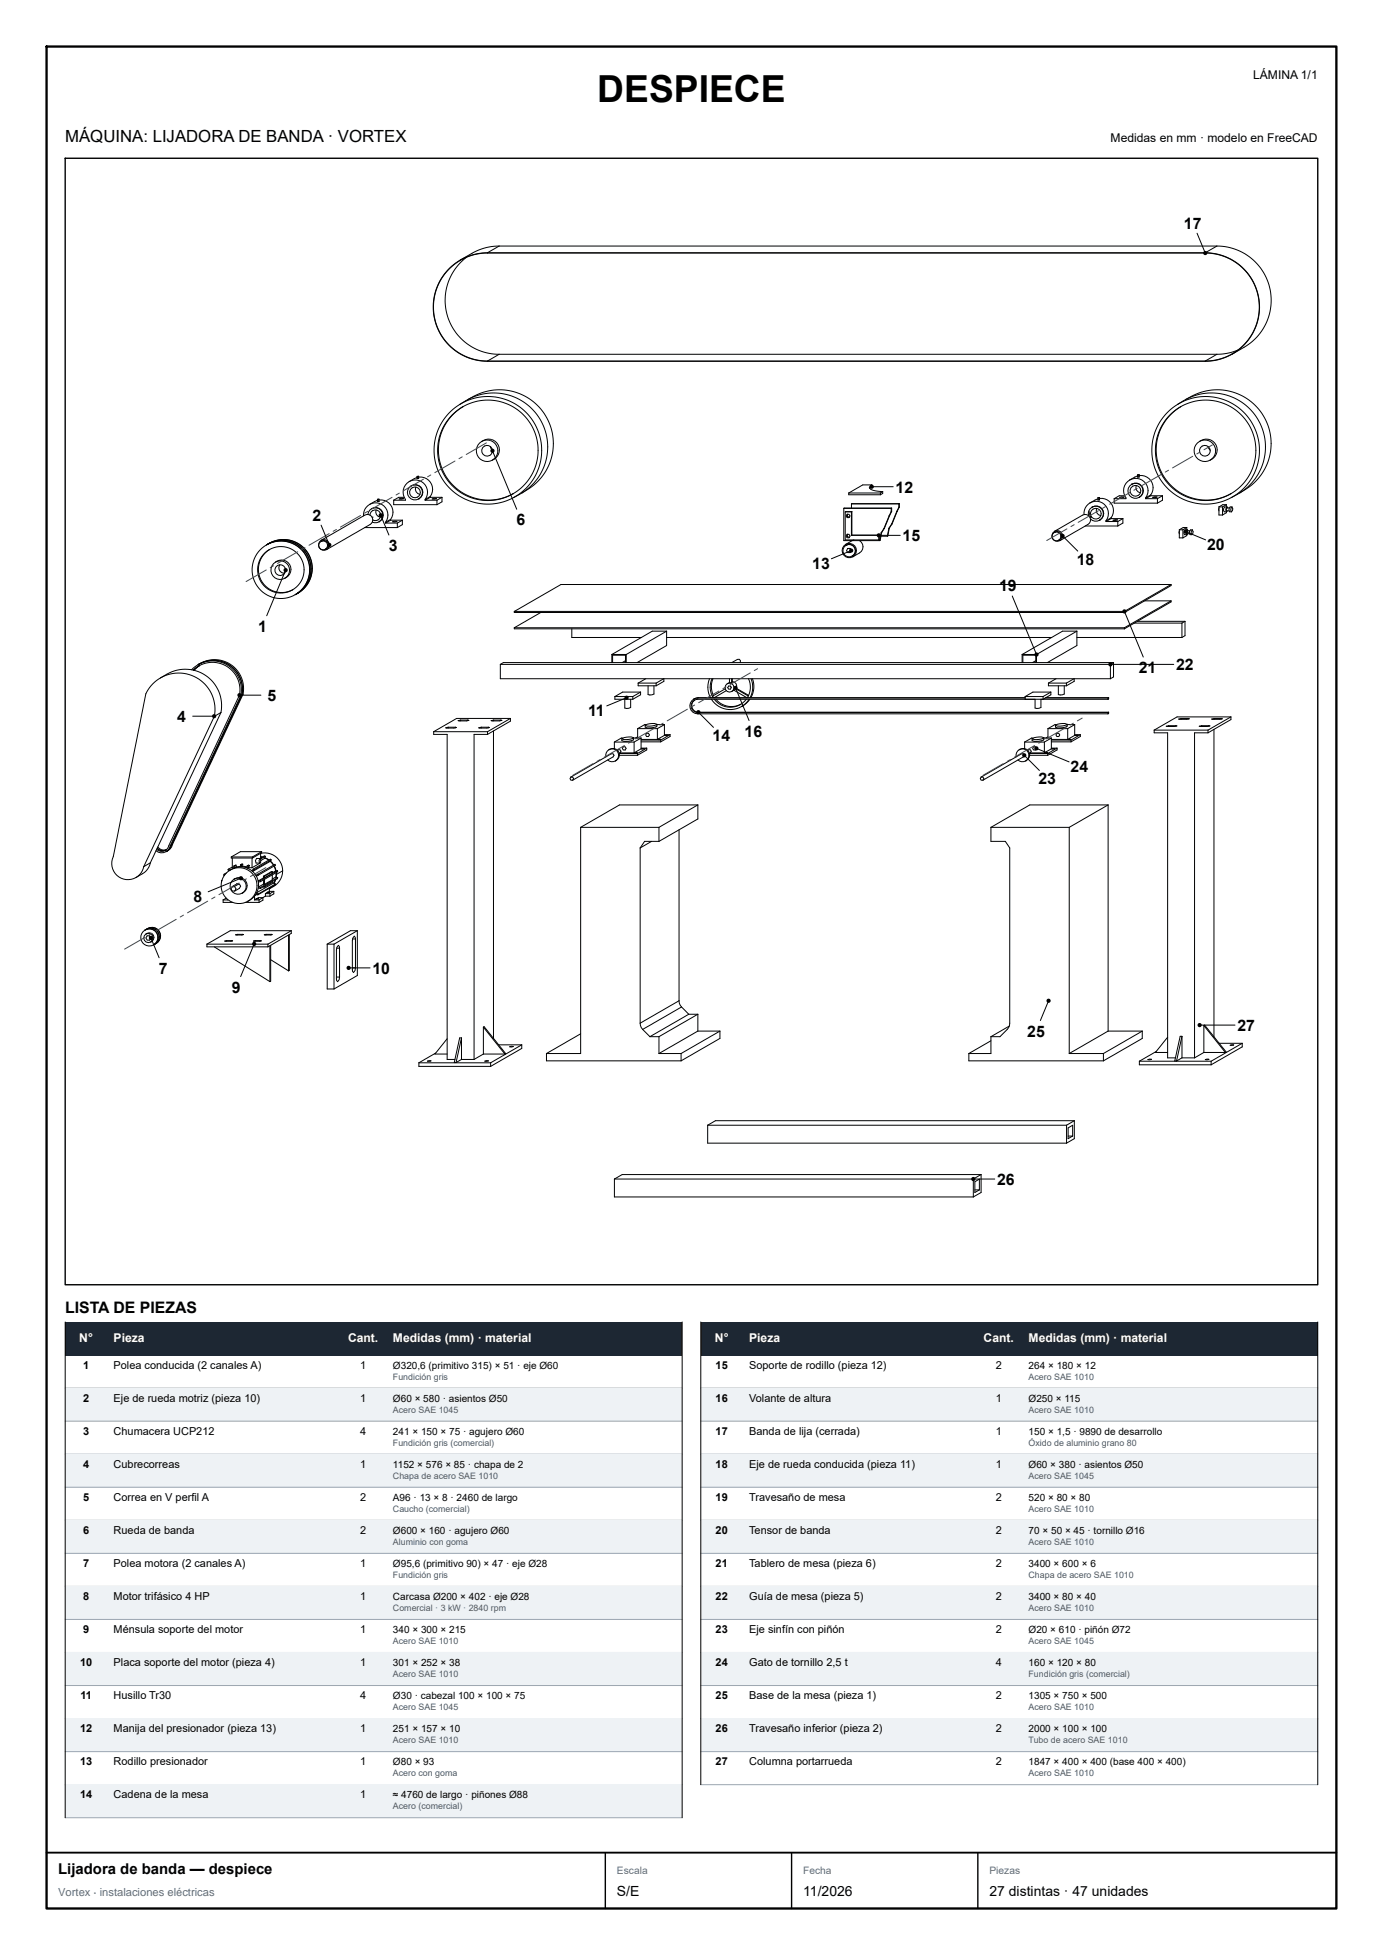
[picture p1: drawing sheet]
<svg xmlns="http://www.w3.org/2000/svg" width="297mm" height="420mm" viewBox="0 0 297 420" stroke-linecap="round" stroke-linejoin="round" font-family="sans-serif">
<path d="M10 10h277v400h-277z" fill="none" stroke="#000" stroke-width=".5"/>
<path d="M14 34h269v242h-269z" fill="none" stroke="#000" stroke-width=".3"/>
<g fill="none" stroke="#000" stroke-width=".21">
<path d="M98.9 55.9a11.7 11.7 0 0 0-5.5 13.1 11.7 11.7 0 0 0 11.3 8.6h154.1a11.6 11.6 0 0 0 5.9-1.6M100.2 55.3a11.6 11.6 0 0 0-4 12.9 11.6 11.6 0 0 0 11 7.9M104.7 54.3h154.1M104.7 54.3a11.7 11.7 0 0 0-5.8 1.6M107.2 52.9h154.1M107.2 52.9a13.9 13.9 0 0 0-7.9 2.7l-.4 .3M107.2 52.9l-2.5 1.4M257.1 50.1l1.7 4.3M258.8 54.3a11.7 11.7 0 0 1 11.3 8.6 11.7 11.7 0 0 1-5.4 13.1M258.8 54.4h-154.1a11.6 11.6 0 0 0-11.6 11.6 11.6 11.6 0 0 0 11.6 11.6M258.8 54.4a11.6 11.6 0 0 1 11.6 11.6 11.6 11.6 0 0 1-11.6 11.6M261.3 52.9a11.7 11.7 0 0 1 11.4 9.2 11.7 11.7 0 0 1-6.5 13.1l-1.5 .8"/>
<path d="M261.3 52.9l-2.5 1.4M104.7 77.6h154.1M107.2 76.1h154.1M107.2 76.1l-2.5 1.5M261.3 76.1l-2.5 1.5M265.8 75.2a11.6 11.6 0 0 1-4.5 .9M98.7 86.9a11.6 11.6 0 0 1 16.1 4.1 11.6 11.6 0 0 1-4.5 15.9M98.7 86.9a11.6 11.6 0 0 0-3.9 15.6 11.6 11.6 0 0 0 15.5 4.4M99.5 87.3a10.8 10.8 0 0 0-3.9 14.7 10.8 10.8 0 0 0 14.6 4M100.5 85.8a11.6 11.6 0 0 1 16.8 3.7 11.6 11.6 0 0 1-5.2 16.4M100.5 85.8a11.6 11.6 0 0 1 15.6 4.4 11.6 11.6 0 0 1-4 15.7M100.5 85.8l-1.8 1.1"/>
<path d="M103.4 94.8a2.34 2.34 0 0 1 3.5 .7 2.34 2.34 0 0 1-1.1 3.3M103.4 94.8a2.31 2.31 0 0 1 3.2 .9 2.31 2.31 0 0 1-.8 3.1M103.4 94.8a2.31 2.31 0 0 0-.8 3.2 2.31 2.31 0 0 0 3.2 .8M105.3 95.9l.5 .8M105.8 96.8l5.2 12.6M252.9 86.9a11.6 11.6 0 0 1 16 4.1 11.6 11.6 0 0 1-4.5 15.9M252.9 86.9a11.6 11.6 0 0 0-4 15.6 11.6 11.6 0 0 0 15.5 4.4M253.6 87.3a10.8 10.8 0 0 0-3.9 14.7 10.8 10.8 0 0 0 14.7 4M254.6 85.8a11.6 11.6 0 0 1 16.8 3.7 11.6 11.6 0 0 1-5.2 16.4M254.6 85.8a11.6 11.6 0 0 1 15.6 4.4 11.6 11.6 0 0 1-4 15.7M254.6 85.8l-1.7 1.1M257.6 94.8a2.34 2.34 0 0 1 3.5 .7 2.34 2.34 0 0 1-1.2 3.3"/>
<path d="M257.6 94.8a2.31 2.31 0 0 1 3.2 .9 2.31 2.31 0 0 1-.9 3.1M257.6 94.8a2.31 2.31 0 0 0-.8 3.2 2.31 2.31 0 0 0 3.1 .8M259.4 95.9l.5 .8M57.2 117.1a6.2 6.2 0 0 1 8.5 2.2 6.2 6.2 0 0 1-2.3 8.4M57.2 117.1a6.2 6.2 0 0 0-2.2 8.4 6.2 6.2 0 0 0 8.4 2.2M57.3 117a6.2 6.2 0 0 1 8.4 2.3 6.2 6.2 0 0 1-2.2 8.4M57.3 117h.1M57.3 117l-.1 .1M57.5 116.9a6.2 6.2 0 0 1 9.3 5.3M57.5 116.9l-.1 .1M57.8 116.8a6.2 6.2 0 0 1 8.4 2.2 6.2 6.2 0 0 1-2.3 8.4M57.8 116.8h-.1"/>
<path d="M57.8 116.7a6.2 6.2 0 0 1 8.5 2.3 6.2 6.2 0 0 1-2.3 8.4M57.8 116.7h.1M57.8 116.7v.1M57.9 118a5 5 0 0 0-1.7 6.8 5 5 0 0 0 6.7 1.9M68.9 116.3a.96 .96 0 0 1 1.3 .4 .96 .96 0 0 1-.3 1.3M68.9 116.3a.96 .96 0 0 0-.3 1.3 .96 .96 0 0 0 1.3 .4M69 112.8l1.7 4.3M69 116.1l8.3-4.9a2.01 2.01 0 0 1 2.4-.4 1.28 1.28 0 0 1-.7 2.2l-8.9 5.1M69 116.1a1.16 1.16 0 0 1 1.7 1M69 116.1a1.16 1.16 0 0 0-.4 1.5 1.16 1.16 0 0 0 1.5 .5M69.1 116.2a.97 .97 0 0 1 1.3 .5 .97 .97 0 0 1-.5 1.3M69.1 116.2l-.1 .1"/>
<path d="M69.1 116.2l-.2 .1M70.7 117.1l-.3 .7-.3 .3M78.3 113.3h7M79.4 108.4a2.63 2.63 0 0 1 3.2 .5 2.63 2.63 0 0 1 .2 3.3M79.4 108.4a2.61 2.61 0 0 0-1.3 2.4M79.4 108.4a3.2 3.2 0 0 1 4.1-.3 2.64 2.64 0 0 1 .4 3.5M79.4 110.6a1.16 1.16 0 0 1 1.2-1.1 1.16 1.16 0 0 1 1.2 1.2M79.8 109.3a1.62 1.62 0 0 1 2.2 .6 1.62 1.62 0 0 1-.6 2.2M79.8 109.3l-.7 .7-.1 .5M79.9 109.2a1.62 1.62 0 0 1 2.2 .6 1.62 1.62 0 0 1-.6 2.2M79.9 109.2l-.1 .1M79.9 111.1h.1"/>
<path d="M80.8 109.5a1.16 1.16 0 0 0 .9 1.6M81.1 107.3v.4h.3M81.4 107.7h.1M81.4 107.2l-.3 .1M81.4 107.2v.5M81.4 112.1l-.5 .2-1-.1M81.5 112l-.1 .1M81.8 110.7a1.16 1.16 0 0 1-1.7 1M81.8 110.7l1.7 4.2M82.8 112.4h2.5M82.8 112.2v.2M83.9 111.7h2.5"/>
<path d="M83.9 111.7l-1.1 .7M83.9 111.6l-1.1 .6M83.9 111.6v.1M84.3 112.1l.9-.1zM84.5 107.5v.9h9.3M85.3 112.4v.9M85.7 107.2l.9-.1zM86.4 111.7v1l-1.1 .6M86.4 111.7l-1.1 .7M86.8 106.8h-.4a1.98 1.98 0 0 0-1.9 .7M87.9 103.5a2.78 2.78 0 0 0-.8 4h-2.6M87.9 103.5a2.63 2.63 0 0 1 3.3 .5 2.63 2.63 0 0 1 .1 3.3"/>
<path d="M87.9 103.5a3.2 3.2 0 0 1 4.1-.3 2.62 2.62 0 0 1 .4 3.5M88.3 104.4a1.62 1.62 0 0 1 2.2 .6 1.62 1.62 0 0 1-.6 2.2M88.3 104.4a1.62 1.62 0 0 0-.6 2.2 1.62 1.62 0 0 0 2.2 .6M88.4 104.3a1.62 1.62 0 0 1 2.2 .7 1.62 1.62 0 0 1-.7 2.2M88.4 104.3l-.1 .1M89.3 104.6a1.17 1.17 0 0 0 .9 1.6M89.6 102.3v.5M89.9 102.8h-.3M89.9 102.3h-.3M89.9 102.3v.5M91.3 107.5h2.5M91.3 107.3v.2"/>
<path d="M92.4 106.8h2.5M92.4 106.8l-1.1 .7M92.4 106.7l-1.1 .6M92.4 106.7v.1M92.8 107.2l.9-.1zM93.8 107.5v.9M94.9 106.8v1l-1.1 .6M94.9 106.8l-1.1 .7M112.1 105.9l-1.8 1M181.2 109.2v6.9h7.7M181.2 109.2h10.2M181.5 110h1.3"/>
<path d="M181.5 110v6h7.2M181.6 116.9a1.54 1.54 0 0 1 2.1 .6 1.54 1.54 0 0 1-.5 2.1M181.6 116.9a1.54 1.54 0 0 0-.5 2.1 1.54 1.54 0 0 0 2.1 .6M181.7 117.1a1.35 1.35 0 0 1 2 1.2M181.7 117.1a1.34 1.34 0 0 0-.5 1.9 1.34 1.34 0 0 0 1.8 .5M181.7 117.1a1.34 1.34 0 0 1 2 1.2M181.9 114.8h.4l.2 .4-.2 .3h-.4l-.2-.3zM181.9 110.5h.4l.2 .3-.2 .4h-.4l-.2-.4zM182 114.7v.6l.4 .1M182 110.4v.5l.4 .2M182 117.8h.5l.3 .5M182 117.8l-.2 .5 .2 .4h.5"/>
<path d="M182.1 117.8h.5l.2 .5M182.3 105.9v.4h6.8M182.3 105.9h6.8M182.8 118.3l-.3 .4M182.8 118.3l-4.3 1.7M182.8 118.3l-.2 .4M182.8 110v5M182.8 115h5.9M182.9 108.2v.9M182.9 108.2h10.1M182.9 109.9v5M182.9 109.9l-1.4 .1"/>
<path d="M182.9 114.9h5.9M182.9 114.9l-.1 .1M182.9 109.9l-.1 .1M183.4 116l-1.8 .9M183.7 118.3l-.3 .9-.4 .3M183.7 118.3a1.34 1.34 0 0 1-.7 1.1M184.6 116.1a1.61 1.61 0 0 1 .7 1.7 1.61 1.61 0 0 1-1.2 1.3l-.9 .5M187.2 104.2h-1a1.88 1.88 0 0 0-1.8 .5l-2.1 1.2M187.2 104.6l-.4 .3M187.2 104.2l-.5 .6a2.81 2.81 0 0 0 2.3 .8h.6M187.2 104.2v.4M187.2 104.6h4.6"/>
<path d="M188.7 115v1M188.7 115h4.6M188.8 114.9l-.1 1.1M188.8 114.9l-.1 .1M189.1 105.9v.4M189.2 115.2h1.4M189.2 114.5l-.3 1.6M189.3 114.4l-.4 1.7M189.3 114.4l-.1 .1M189.6 105.6v.4l-.5 .3M189.6 105.6l-.5 .3M189.8 113.5l-.6 1"/>
<path d="M189.9 113.5l-.6 .9M189.9 113.5h-.1M190.9 113.5l-.3 1.7M190.9 110.8l-1.1 2.7M191 113.4l-.4 1.8M191 113.4l-.1 .1M191 110.8l-1.1 2.7M191 110.8h-.1M191.4 109.9l-.5 .9M191.4 109.2v.7M191.5 112.6l-.6 .9M191.5 109.1l-10.3 .1"/>
<path d="M191.5 109.1v.8M191.5 109.9l-.5 .9M191.5 109.1l-.1 .1M191.5 109.9h-.1M191.6 112.5l-.6 .9M191.6 112.5l-.1 .1M192.6 109.9l-1.1 2.7M192.7 109.8l-1.1 2.7M192.7 109.8l-.1 .1M193 108.2v.8M193 109l-.4 .9M193.1 108.2h-10.2"/>
<path d="M193.1 108.9l-.4 .9M193.1 108.2v.7M193.1 108.2h-.1M193.1 108.9l-.1 .1M226.4 114.4a.96 .96 0 0 1 1.3 .4 .96 .96 0 0 1-.3 1.3M226.4 114.4a.96 .96 0 0 0-.4 1.3 .96 .96 0 0 0 1.4 .4M226.5 114.1l5.1-2.9a1.95 1.95 0 0 1 2.2-.4 1.26 1.26 0 0 1-.6 2.1l-5.6 3.2M226.5 114.1a1.15 1.15 0 0 1 1.7 1M226.5 114.1a1.16 1.16 0 0 0-.4 1.6 1.16 1.16 0 0 0 1.5 .4M226.6 114.3a.96 .96 0 0 1 1.3 .4 .96 .96 0 0 1-.4 1.3M226.6 114.3l-.1 .1M226.6 114.3l-.2 .1"/>
<path d="M227.5 116h-.1M227.5 116l-.1 .1M228.2 115.1l-.1 .4-.5 .6M228.2 115.1l3.3 3.3M233.1 113h7M233.9 109.8l.5 1.4M234.1 111.1h.1M234.1 108a2.63 2.63 0 0 1 3.3 .6 2.63 2.63 0 0 1 .1 3.3M234.1 108a2.62 2.62 0 0 0-1.3 2.5M234.1 108a3.3 3.3 0 0 1 4.2-.3 2.64 2.64 0 0 1 .3 3.5M234.2 111.5a1.64 1.64 0 0 0 1.9 .3M234.5 109a1.62 1.62 0 0 1 2.2 .6 1.62 1.62 0 0 1-.6 2.2"/>
<path d="M234.5 109a1.59 1.59 0 0 0-.7 1.8M234.6 108.9a1.61 1.61 0 0 1 2.2 .6 1.61 1.61 0 0 1-.6 2.2M234.6 108.9h.1M234.6 108.9l-.1 .1M235.5 109.2a1.15 1.15 0 0 0 .9 1.6M236.1 107.4h.1M236.1 106.9h-.3v.5h.3M236.1 106.9h.1M236.1 106.9v.5M236.2 111.7h.1M236.2 111.7l-.1 .1M237.5 112h2.6"/>
<path d="M237.5 111.9v.1M238.6 111.4h2.5M238.6 111.4l-1.1 .6M238.6 111.2l-1.1 .7M238.6 111.2v.2M239 111.8l1-.1zM239.3 107.1v1h9.3M240.1 112v1M240.5 106.8h.9zM241.1 111.4v1l-1 .6M241.1 111.4l-1 .6M241.5 106.5h-.4a1.97 1.97 0 0 0-1.8 .6"/>
<path d="M242.6 103.1a2.78 2.78 0 0 0-.8 4h-2.5M242.6 103.1a2.63 2.63 0 0 1 3.3 .5 2.63 2.63 0 0 1 .1 3.3M242.6 103.1a3.2 3.2 0 0 1 4.2-.3 2.63 2.63 0 0 1 .3 3.5M243 104a1.62 1.62 0 0 1 2.3 .6 1.62 1.62 0 0 1-.6 2.2M243 104a1.62 1.62 0 0 1 2.2 .6 1.62 1.62 0 0 1-.5 2.2M243 104a1.62 1.62 0 0 0-.6 2.3 1.62 1.62 0 0 0 2.3 .5M244 104.3a1.16 1.16 0 0 0 .9 1.6M244.3 102v.5M244.6 102.4l-.3 .1M244.6 102h-.3M244.6 102v.4M246 107.1h2.6"/>
<path d="M246 106.9v.2M247.1 106.5h2.5M247.1 106.5l-1.1 .6M247.1 106.3l-1.1 .6M247.1 106.3v.2M247.5 106.8h1zM248.6 107.1v1M249.6 106.5v1l-1 .6M249.6 106.5l-1 .6M253.3 113.8v1.7h.7M253.3 113.8h.7M253.3 114.1v.6"/>
<path d="M254 113.8v1.7M254.7 114.2l4.2 1.8M254.9 113.3a1.65 1.65 0 0 0-1.6 .5M254.9 114.9v.2l-.9 .4M254.9 113.3l-.9 .5M254.9 113.3v.5M255 113.8h-.5l-.3 .7 .2 .4h.5M255 113.8l-.3 .7 .2 .4M255 113.8l.2 .2M255.1 114.7l-.2 .2M255.5 114h-.5l-.2 .3 .1 .4h.5M256.1 113.8h-.4l-.2 .3 .1 .8h.4"/>
<path d="M256.1 113.8l-.3 .7 .2 .4M256.1 113.8l.1 .4-.2 .7M261.8 108.9v1.7h.7M261.8 108.9h.7M261.8 109.2v.5M262.5 108.9v1.7M263.4 108.4a1.67 1.67 0 0 0-1.6 .5M263.4 109.9v.2l-.9 .5M263.4 108.4l-.9 .5M263.4 108.4v.5M263.5 108.9h-.5l-.3 .7 .2 .3h.5M263.5 108.9l-.3 .7 .2 .3"/>
<path d="M263.5 108.9l.2 .2M263.6 109.7l-.2 .2M264 109.1h-.5l-.2 .3 .1 .3h.5M264.6 108.9h-.4l-.3 .7 .2 .3h.4M264.6 108.9l-.3 .7 .2 .3M264.6 108.9l.1 .4-.2 .6M266.2 105.9l-1.8 1M59.2 120.7a2.03 2.03 0 0 1 3 .6 2.03 2.03 0 0 1-1 2.9M59.2 120.7a2 2 0 0 1 2.7 .8 2 2 0 0 1-.7 2.7M59.2 120.7a2 2 0 0 0-.7 2.8 2 2 0 0 0 2.7 .7M60.1 121.3a1.16 1.16 0 0 0-.1 1.3 1.16 1.16 0 0 0 1.1 .5M61.3 122.5l-4 9.8"/>
<path d="M63.5 127.7h-.1M63.7 127.6l-.1 .1M63.7 127.6h.1M63.9 127.4l-.1 .1M64 127.4h.1M64 127.4h-.1M66.8 122.2a6.2 6.2 0 0 1-3.1 5.4M110.4 134.9h131.1M110.4 134.9v.2h131.1M110.4 131.3v.3h131.1M110.4 131.3h131.1M116.1 131.6l-5.7 3.3"/>
<path d="M122.8 135.1v1.8h14.9M143.2 136.9h82.6M143.2 135.6h-2.1a2.08 2.08 0 0 0-2 .5l-7.7 4.5M143.2 135.6v3.1l-6.4 3.6M143.2 135.6l-8.7 5M217.4 128l5.2 12.6M231.3 136.9h22.5M231.3 135.6h-2.1a2.05 2.05 0 0 0-2 .5l-7.7 4.5M231.3 135.6v3.1l-6.4 3.6M231.3 135.6l-8.7 5M241.5 131.3v.3M241.5 134.9v.2"/>
<path d="M241.5 131.3l4 9.8M243.6 133.9h10.2M244.3 133.5h10.2M245.8 129.1h5.7M251.5 129.1l-10 5.8M251.5 129.1v.2l-10 5.8M251.5 125.6v.2l-10 5.8M251.5 125.6l-10 5.7M251.5 125.6h-128.8a4.6 4.6 0 0 0-3.7 .8l-8.6 4.9M253.8 133.9v3M254.5 133.5v3.1l-.7 .3M254.5 133.5l-.7 .4"/>
<path d="M34.5 145.6a7 7 0 0 0-3.7 5.8l-6.5 32.6a3.5 3.5 0 0 0 .8 4.1 3.5 3.5 0 0 0 4.1 .4M34.5 145.6a7.8 7.8 0 0 1 8.4 .4 7.8 7.8 0 0 1 3.1 7.9M34.5 145.6a8.2 8.2 0 0 1 10.9 .6 7.8 7.8 0 0 1 2.1 6.9M41.4 153.9h4.6M41.5 144a5.9 5.9 0 0 1 6.9-1 5.9 5.9 0 0 1 3 6.3M41.6 144l1.2-1-1.2 1M42.5 142.8l-1.4 1.1M42.5 142.8a6.2 6.2 0 0 1 6.7 .3 6.2 6.2 0 0 1 2.5 6.3M42.5 142.8a6.2 6.2 0 0 1 6.9 .1 6.2 6.2 0 0 1 2.6 6.4M42.8 142.7a6.2 6.2 0 0 1 6.7 .3 6.2 6.2 0 0 1 2.5 6.2M42.8 142.7h-.1M42.9 142.9l-1.2 1.1"/>
<path d="M43 142.5a6.2 6.2 0 0 1 6.7 .4 6.2 6.2 0 0 1 2.5 6.2M43 142.5l-.1 .1M43 142.5l-.2 .2M46 153.9l-15.1 32.3M47.5 153.1l-1.5 .8M47.5 153.1l-15.2 32.3M51.4 149.3l-14.9 31.8a2.3 2.3 0 0 1-1.5 1.8h-.5l-.9-.4M51.4 149.3h4.6M51.7 149.4l-15.1 32.3M52 149.3l-15.2 32.3M52 149.3l-.3 .1M52 149.2l-15.2 32.3"/>
<path d="M52.2 149.1l-15.2 32.3M52.2 149.1l-.2 .1M93.1 157.2v.6h2.9v69.8h1.7M93.1 157.2h11.6M96.2 156.2l-.5 .2 2.3-.1-.2-.1M96.2 156.2h1.6M96.2 156.2v.2M97.8 156.2v.2M98.9 154.7l-.5 .1 2.3-.1h-.2M98.9 154.7h1.6M98.9 154.7v.2M100.5 154.7v.1"/>
<path d="M103.3 156.2l-.5 .2 2.3-.1-.2-.1M103.3 156.2h1.6M103.3 156.2v.2M104.7 157.8h-2.9v69.8M104.7 157.2v.6M104.9 156.2v.2M106 157v66.1M106 154.7l-.5 .1 2.3-.1h-.3M106 154.7h1.5M106 154.7v.2M107.4 142.7v3.1h131.1M107.4 142.7h131.1"/>
<path d="M107.5 154.7v.1M109.6 154.3v.6l-4.9 2.9M109.6 154.3l-4.9 2.9M109.6 154.3h-10.4a2.15 2.15 0 0 0-2.1 .6l-4 2.3M131.4 140.6v1.7M131.4 140.6h3.1M131.6 142.3v-1.5h2.7v1.5M131.9 159.4v1.4M131.9 159.4h4.3M132 149.6v.6h3.9M132 149.6h3.9M133.7 158.5h-.3l-1.5 .9"/>
<path d="M134.2 150.2v1.9l.4 .1 .8-.2v-1.8M134.3 141.9l-.7 .4M134.5 140.6v1.7M134.6 149.9l-4.3 1.7M135.9 149.6v.6M136.1 158.5h1.6M136.1 158.5l-.1 .5-1 .2-1 .1-.5-.2v-.4M136.1 158.5l-1-.2-1.1 .2-.5 .2M136.1 158.5l-1.1 .3-1 .1-.5-.2M136.2 159.4v2.3M136.9 156.5v2M136.9 156.5h4.3"/>
<path d="M136.9 158.3l-.4 .2M137 146.7v.6h3.9M137 146.7h3.9M137.6 148.7v.6l-1.7 .9M137.6 148.7h-2.8a2.46 2.46 0 0 0-2.3 .7l-.5 .2M137.6 148.7l-1.7 .9M137.7 159.4h4.2M137.7 159h4.2M137.7 158.8h3.5M137.7 158.5v2.4l-1.5 .8M137.7 158.5l-1.5 .9M138.7 145.8l-1.7 .9"/>
<path d="M138.8 155.7h-.4l-1.5 .8M138.9 157.5h.4l.2 .4-.2 .3h-.4l-.2-.3zM139.2 147.3v1.9l.4 .1 .8-.2v-1.8M140.9 146.7l1.7-.9v.6l-1.7 .9M140.9 146.7v.6M141.1 155.7h1.6M141.1 155.6l-.1 .5-1 .2-1 .1-.4-.2v-.4M141.1 155.6l-1-.2-1.1 .2-.4 .2M141.1 155.6l-1.1 .4h-1l-.4-.2M141.2 156.5v2.3M141.3 158.9l.6-.1zM141.9 159v.4"/>
<path d="M142.7 157.8h1.2M142.7 155.7v2.3l-1.5 .8M142.7 155.7l-1.5 .8M142.8 158h.5zM143.4 157.9l-.1 .1M143.9 157.8v.4l-2 1.2M143.9 157.8l-2 1.2M149 150.2a1.69 1.69 0 0 0-.8 1.9 1.69 1.69 0 0 0 1.6 1.2h88.1M149.1 150.1h.1M149.1 150.1l-.1 .1M149.2 150.4a1.42 1.42 0 0 0-.6 1.6 1.42 1.42 0 0 0 1.4 1M149.8 150l-.8 .2"/>
<path d="M149.8 153.1h88.1M149.8 150h70.4M150 149.9l-.9 .2M150 153h88.1M150 149.9h70.2M150 149.9l-.2 .1M150 153l-.2 .1M150 153l3.2 3.3M152.4 145.8a4.8 4.8 0 0 0 .2 4.1M152.8 150.2a4.8 4.8 0 0 0 6.4 1.6M152.9 145.8a4.3 4.3 0 0 0 .3 4.1M153.1 145.8l-.3 1.7 .1 1 .3 .9"/>
<path d="M153.4 150.2a4.3 4.3 0 0 0 6.9 0M153.5 149.8v.1M153.8 150.2a4.3 4.3 0 0 0 5.3 1.1M155.7 148l-2.7 1.5 .2 .4M156 148.4l-2.6 1.5M156.2 146.9a.96 .96 0 0 0-.4 1.3 .96 .96 0 0 0 1.3 .3M156.2 146.9a.96 .96 0 0 1 1.3 .3 .96 .96 0 0 1-.4 1.3M156.5 147.4h.4l.1 .3-.1 .3h-.4l-.2-.3zM156.7 145.8v.9h.4M156.7 146.6l-.5 .3M156.9 147.4l.1 .3M157.1 145.8v.9"/>
<path d="M157.2 142.3l1.2-.6 .4-.1 .2 .3v.4M157.3 146.4a.96 .96 0 0 1 .8 1.4M157.3 145.8v.8l-.2 .1M157.6 148.3l-.5 .2M157.8 147.9l-.2 .4 2.8 1.6M157.8 147.9l2.9 1.6M158 147.8l2.8 1.6M158 147.8l-.2 .1M158 147.8l2.9 7M159.5 151.6l-.1 .1M159.5 151.6l-.3 .2M160.7 145.8a4.3 4.3 0 0 1-.2 4.1"/>
<path d="M160.9 150.2l-.7 .9-1 .7M161 150.2l-1.5 1.4M161.3 145.8a4.8 4.8 0 0 1-.2 4.1M161.6 145.8a4.7 4.7 0 0 1-.3 4.1M219.5 140.6v1.7M219.5 140.6h3.1M219.7 142.3v-1.5h2.7v1.5M220 159.4v1.4M220 159.4h4.3M220.2 149.6v.6h3.8M220.2 149.6h3.8M221.9 158.5h-.4l-1.5 .9"/>
<path d="M222.4 141.9l-.7 .4M222.6 140.6v1.7M224 149.6v.6M224.2 158.5h1.6M224.2 158.5l-.1 .5-1 .2-1 .1-.4-.2v-.4M224.2 158.5l-1-.2-1.1 .2-.4 .2M224.2 158.5l-1.1 .3-1 .1-.4-.2M224.3 159.4v2.3M224.5 150h13.4M224.6 149.9h13.5M225.1 156.5v2M225.1 156.5h4.2"/>
<path d="M225.1 158.3l-.5 .2M225.2 146.7v.6h3.8M225.2 146.7h3.8M225.7 148.7v.6l-1.7 .9M225.7 148.7h-2.8a2.46 2.46 0 0 0-2.3 .7l-.4 .2M225.7 148.7l-1.7 .9M225.8 159.4h4.2M225.8 159h4.2M225.8 158.8h3.5M225.8 158.5v2.4l-1.5 .8M225.8 158.5l-1.5 .9M226.8 145.8l-1.6 .9"/>
<path d="M226.9 155.7h-.3l-1.5 .8M227 157.5h.4l.2 .4-.2 .3h-.4l-.2-.3zM227.3 147.3v1.9l.4 .1 .9-.2v-1.8M229 146.7v.6M229.2 155.7h1.6M229.2 155.6l-.1 .5-1 .2-1 .1-.4-.2v-.4M229.2 155.6l-1-.2-1.1 .2-.4 .2M229.2 155.6l-1.1 .4h-1l-.4-.2M229.3 156.5v2.3M229.4 158.9l.6-.1zM230 159v.4M230.7 145.8l-1.7 .9"/>
<path d="M230.7 145.8v.6l-1.7 .9M230.8 157.8h1.2M230.8 155.7v2.3l-1.5 .8M230.8 155.7l-1.5 .8M230.9 158h.5zM231.5 157.9l-.1 .1M232 157.8v.4l-2 1.2M232 157.8l-2 1.2M237.9 150.2h-14.4v1.8l-.8 .2-.4-.1v-1.9h-71.2a2.28 2.28 0 0 0-2.4 .6 1.42 1.42 0 0 0-.1 1.5 1.42 1.42 0 0 0 1.2 .8M237.9 150v.2M237.9 153.1v.2M238.1 153l-.2 .3"/>
<path d="M238.1 149.9l-.2 .3M238.1 153l-.2 .1M238.1 149.9l-.2 .1M238.5 142.7v3.1M238.5 142.7h13.6M239.1 142.3h-131l-.7 .4M239.1 142.3v3.1l-.6 .4M239.1 142.3l-.6 .4M247.9 156.8v.6h2.9v69.9h1.6M247.9 156.8h11.5M251 155.9l-.5 .1 2.2-.1h-.2M251 155.9h1.5"/>
<path d="M251 155.9v.2M252.5 155.9v.1M253.6 154.4l-.5 .1 2.3-.1h-.2M253.6 154.4h1.6M253.6 154.4v.1M255.2 154.4v.1M258.1 155.9l-.6 .1 2.3-.1h-.2M258.1 155.9h1.5M258.1 155.9v.2M259.4 157.4h-2.9v69.9M259.4 156.8v.6M259.6 155.9v.1"/>
<path d="M260.7 156.7v66M260.7 154.4l-.5 .1 2.3-.1h-.2M260.7 154.4h1.6M260.7 154.4v.1M262.3 154.4v.1M264.3 154v.6l-4.9 2.8M264.3 154l-4.9 2.8M264.3 154h-10.4a2.17 2.17 0 0 0-2.1 .6l-3.9 2.2M122.6 166.9l8.7-5h.4l.2 .4-.2 .3-8.7 5M122.6 166.9h.4l.2 .4-.2 .3M122.6 166.9l-.2 .4 .2 .3h.4M124.7 177.7h16.8"/>
<path d="M124.7 177.7v48.6h-7.3M130.5 163.3a1.42 1.42 0 0 0 1.7 .2M130.8 161.1a1.39 1.39 0 0 1 1.9 .5 1.39 1.39 0 0 1-.5 1.9M130.8 161.1a1.42 1.42 0 0 0-.7 1.5M130.9 161a1.4 1.4 0 0 1 2 .6 1.4 1.4 0 0 1-.7 1.9M130.9 161h.1M130.9 161l-.1 .1M132.6 161.2l.6-.1 .2 .3-.2 .3M133 161.9h3.9M133 162.3h3.9M133.2 161.7h3M133.2 161.7l-.2 .1"/>
<path d="M133.8 160.4h.5l.2 .4-.2 .3h-.5l-.2-.3zM136.3 161.8l.5-.1zM136.9 161.7h-.1M136.9 161.9v.4M137.7 160.7h1.2M137.8 160.9h.5zM138.4 160.8l-.1 .1M138.9 160.7v.4l-2 1.2M138.9 160.7l-2 1.2M141.5 177.7v3M145.8 178.3v36.7M149.9 172.9v3l-8.4 4.8"/>
<path d="M149.9 172.9l-8.4 4.8M149.9 172.9h-15.7a2.15 2.15 0 0 0-2.1 .6l-7.4 4.2M210.7 166.9h.4l.2 .4-.2 .3M210.7 166.9l-.2 .4 .2 .3h.4M212.8 177.7v3h3.1l.3 .5a2.07 2.07 0 0 1 .6 2.2v35.8a2.73 2.73 0 0 1-1.3 2.7l-.8 .8h-1.9M212.8 177.7h16.8M218.6 163.3a1.42 1.42 0 0 0 1.7 .2M218.9 161.1a1.39 1.39 0 0 1 1.9 .5 1.39 1.39 0 0 1-.5 1.9M218.9 161.1a1.42 1.42 0 0 0-.7 1.5M219.1 161a1.39 1.39 0 0 1 1.9 .6 1.39 1.39 0 0 1-.7 1.9M219.1 161h-.1M219.1 161l-.2 .1"/>
<path d="M220 162.3l-.2-.4h-.4l-8.7 5M220 162.3l-.2 .3-8.7 5M220 162.3l3.2 3.2M220.7 161.2l.6-.1 .2 .3-.2 .3M221.1 161.9h3.9M221.1 162.3h3.9M221.3 161.7h3M221.3 161.7l-.2 .1M222 160.4h.4l.2 .4-.2 .3h-.4l-.2-.3zM222.6 160.8l7 2.9M224.4 161.8l.5-.1zM225 161.7h-.1"/>
<path d="M225 161.9v.4M225.8 160.7h1.2M225.9 160.9h.5zM226.5 160.8l-.1 .1M227 160.7v.4l-2 1.2M227 160.7l-2 1.2M229.6 177.7v48.6M238 172.9h-15.7a2.16 2.16 0 0 0-2.1 .6l-7.4 4.2M238 172.9l-8.4 4.8M238 172.9v48.6M30.9 186.2l-.6 1.3-1.1 1M31.2 199.8a1.84 1.84 0 0 1 2.5 .6 1.84 1.84 0 0 1-.6 2.5"/>
<path d="M31.2 199.8a1.84 1.84 0 0 1 2.5 .7 1.84 1.84 0 0 1-.7 2.5M31.2 199.8a1.84 1.84 0 0 0-.7 2.5 1.84 1.84 0 0 0 2.5 .7M31.4 199.6a1.84 1.84 0 0 1 2.8 1.6M31.4 199.6l-.1 .1M31.5 199.6a1.84 1.84 0 0 1 2.7 1.6M31.5 199.6h-.1M31.7 199.5a1.84 1.84 0 0 1 2.5 .7 1.84 1.84 0 0 1-.7 2.5M31.7 199.5l-.1 .1M31.7 199.5a1.84 1.84 0 0 1 2.6 .7 1.84 1.84 0 0 1-.8 2.5M31.7 199.5h.1M32.3 185.4l-1.4 .8M32.3 185.4a4 4 0 0 1-2.6 2.8l-.5 .3"/>
<path d="M33.5 182.8a1.87 1.87 0 0 0 2.2 .2M33.9 182a1.61 1.61 0 0 0 1.8 .5M35.6 182.6a1.72 1.72 0 0 1-1.8-.4 1.58 1.58 0 0 0 1.8 .4M35.9 182.8l-.1 .1M35.9 182.8l-.2 .2M35.9 182.8h.1M36.1 182.7h-.1M36.1 182.7l-.2 .1M36.6 181.7l-.2 .5-.7 .8M36.8 181.6l-.2 .5-.7 .7M36.8 181.6l-.2 .1M36.8 181.5l-.2 .5-.7 .8"/>
<path d="M37 181.4l-.1 .5-.8 .8M37 181.4l-.2 .1M47.6 189.4h.1M47.6 189.2h.1M47.6 189.2v.2M47.7 189.1l-.1 .1M47.9 193.3v.6h2.1M48.2 187.8l-.2 .2 .2 .1M48.2 187.8l.1 .1M48.6 192.9l-.7 .4M48.6 187.5l-.4 .3M48.9 193.2l-1 .1"/>
<path d="M49.1 186.7l-.1 .1 .2 .3M49.1 186.7l.3 .3M49.4 186.9a3.9 3.9 0 0 1 5.6 1.2 3.9 3.9 0 0 1-1.7 5.5M49.4 186.9a3.9 3.9 0 0 1 5.3 1.4 3.9 3.9 0 0 1-1.4 5.3M49.4 186.9a3.9 3.9 0 0 0-1.4 5.3 3.9 3.9 0 0 0 5.3 1.4M49.7 184.1v.2h4.5M49.7 184.1h4.5M49.9 190.5h.5l.3 .5-.3 .4M49.9 190.5l-.3 .5 .3 .4h.5M49.9 184.3v2.1h.4M49.9 186.3l-.8 .4M50.1 190.4l.8-.5h.3l-.8 .5z"/>
<path d="M50.2 186.1l.2 .4M50.3 188.9a1.74 1.74 0 0 1 2.3 .6 1.74 1.74 0 0 1-.6 2.4M50.3 188.9a1.74 1.74 0 0 0-.7 2.3 1.74 1.74 0 0 0 2.4 .7M50.4 186l.2 .4M50.4 186l-.2 .1M50.5 188.8a1.74 1.74 0 0 1 2.4 .7 1.74 1.74 0 0 1-.9 2.4M50.5 188.8h-.1M50.5 188.8l-.2 .1M50.7 185.8l.1 .5M50.7 185.8l-.5 .3M50.7 185.8l-.3 .2M50.8 186.3h.1"/>
<path d="M50.9 189.9h.5l.3 .5-.3 .4-1 .6M50.9 189.9l-1 .6M50.9 189.9l-.1 .1M50.9 190l-.6 .4M50.9 189.9v.1M50.9 190h.1M51.6 186.1l-.8 .2M51.6 185.8v.4M51.6 185.8h.3M51.7 188.7l-7 2.9M51.9 185.8v.4M52.1 186.1l.9 .1"/>
<path d="M52.1 185.6v.5M52.1 186.1l-.2 .1M52.1 185.6l-.5 .2M52.1 185.6l-.2 .2M52.7 193.9h2.9M53.1 186l-.1 .4M53.1 186l.2 .1M53.3 186.1l-.1 .4 .2-.1M53.4 186.4h.7M53.6 185.9l-.2 .5M53.6 185.9l-.2-.1-.3 .2M53.6 185.9l-.3 .2"/>
<path d="M54.1 184.3v2.1M54.2 184.1v.2M54.4 186.7l-.3 .4 .2 .1M54.4 186.7l.2 .1M54.6 186.8l-.3 .4M54.7 193.3h.9M54.7 192.5v.8M55 192l.4 .2M55 193.1l-.3 .2M55.1 191.8l.4 .2M55.1 193l-.1 .1M55.1 193l.4 .1"/>
<path d="M55.2 192.1l-.4 .3M55.4 187.8l3.7-2.1 .1 .2-3.7 2.1M55.4 187.8l-.4 .2 .1 .2 .4-.2M55.4 187.8l.1 .2M55.5 189.2v.3l.5-.1M55.5 190.8l.4 .1M55.5 192l-.1 .2M55.5 193.1h-.5M55.5 193.1h.1M55.6 193.3v.6M55.9 184.4h-.8l-.2 .5 .1 .5h.8M55.9 184.4l-.3 .5 .2 .5"/>
<path d="M55.9 184.4l.1 .4-.2 .6M55.9 189.2h-.4M55.9 189.2l.1 .2M56 190.6l-.1 .3M56 183.3a3.8 3.8 0 0 1 4.7 3.8M56 183.3v1.2M56 185.2v.1l-1.9 1.1M56 184l.4 .1M56 184.1l.3 .1M56.2 183v.2l-2 1.1M56.2 183h-3.4a2.18 2.18 0 0 0-2.1 .5l-1 .6M56.2 183l-2 1.1"/>
<path d="M56.5 192.8v.6l-.9 .5M56.5 192.8l-.9 .5M56.5 192.8h-1l-.4 .2M56.6 188.6l-1.1 .6M56.6 189.9l-1.1 .7h.5M56.6 188.2v.4M56.6 189.9h.1M56.6 190.5h.2M56.6 189.9l.2 .1M56.6 188.2h.2M56.6 189v.9M56.8 188.9v1.1"/>
<path d="M56.8 188.6h-.2M56.8 188.2v.4M56.8 190.3v.2M56.9 184.3l.8 .5M56.9 184.2l.9 .5M57 184l-.2 .4-.8 .5M57 184l-.2-.1-.8 .4M57 184l-1 .5M57 192.5l-.6 .3M57 192h1M57 192.5h1M57 192v.5"/>
<path d="M57.4 191.8l-.4 .2M57.5 191.7l-.1 .1M57.5 191.7h.4l-.5 .1M57.8 191.5h1M57.8 191.5l-.3 .2M57.9 184.9l.8 1M57.9 190.8l-.1 .7M58 192v.5M58.1 184.9l.7 .9M58.2 190.6l-.4 .3M58.2 184.7l-.2 .4-3.7 2.1M58.2 184.7l-.1-.1-3.7 2.1"/>
<path d="M58.2 184.7l-3.6 2.1M58.5 187.9v1.1l-1.7 1M58.5 187.3v.3l-1.7 1M58.5 187.3l-1.7 .9M58.5 187.3l-1.9 .9M58.5 189.4v.2l-1.7 .9M58.8 191.5l-.8 .5M58.8 191.5v.5l-.8 .5M58.8 186.1l.4 1.1M58.9 186l.4 1.2M59.1 189l-.3 .7M59.2 189.9l-.4-.2-3.7 2.1"/>
<path d="M59.2 189.9l-3.7 2.1M59.2 189.9l-.1 .2-3.7 2.1M59.2 189l-.3 .7M59.3 187.5l-.1 .9M59.4 187.4v.4M59.4 187.8l-.1 .7M59.6 187l-1.1 .5M59.6 187l-3.7 2.2M59.6 187v.3l-3.6 2.1M59.6 188.5l-.4-.1-.7 .4M59.6 188.5l-3.6 2.1M59.6 188.5v.2l-3.7 2.2"/>
<path d="M60.7 187.1a4.2 4.2 0 0 1-2.9 3.9M60.7 187.1l-1.3 .7M62.6 199.9h-12a2.1 2.1 0 0 0-2.1 .6l-4.1 2.3M62.6 199.9v.6l-.5 .3v7.7l-.1 .1M62.6 199.9l-5.1 2.9M76.7 199.9h-.5a1.95 1.95 0 0 0-1.8 .6l-4.1 2.3M76.7 199.9v9.7l-5 2.9M76.7 199.9l-5 2.9M137.5 182.2v37.6M139.9 180.7l-2.4 1.5M141.5 180.7h-3.1l-.9 1.5M31.4 200.6a1 1 0 0 1 1.3 .4 1 1 0 0 1-.3 1.4"/>
<path d="M31.4 200.6a1 1 0 0 0-.4 1.4 1 1 0 0 0 1.4 .4M31.6 200.5a1 1 0 0 1 1.3 .4 1 1 0 0 1-.3 1.4M31.6 200.5l-.1 .1M31.6 200.5l-.2 .1M31.6 201h.5l.3 .5-.3 .5h-.5l-.3-.5zM32.1 201l.3 .5M32.4 201.5l1.8 4.2M32.6 202.3h-.1M32.6 202.3l-.2 .1M33.1 202.9l-.1 .1M33.3 202.8l-.1 .1M33.3 202.8h.1"/>
<path d="M33.5 202.7h-.1M34.2 201.2a1.83 1.83 0 0 1-.9 1.6M34.2 201.2a1.88 1.88 0 0 1-.9 1.6M44.4 202.8v.6h13.1M44.4 202.8h13.1M46 203.4l12 7.5M48.6 202.1h1.2M48.6 202.1l-.3 .1 1.7-.1h-.2M48.6 202.1v.1M49.8 202.1v.1M51 200.7h1.1M51 200.7l-.4 .1h1.7l-.2-.1"/>
<path d="M51 200.7v.2M52.1 200.7v.1M54.6 202.8l-2.9 7M54.8 202.1h1.2M54.8 202.1l-.4 .1 1.7-.1h-.1M54.8 202.1v.1M56 202.1v.1M57.1 200.7h1.2M57.1 200.7l-.3 .1h1.7l-.2-.1M57.1 200.7v.2M57.5 203.4l.5-.2v7.7M57.5 202.8v.6"/>
<path d="M58.1 206.2l3.9 2.4M58.3 200.7v.1M62 208.6v-7.7l-3.9 2.2v7.7l-.1 .1M70.3 202.8v9.7h1.4M70.3 202.8h1.4M71.7 202.8v9.7M72.2 209.9h.7M72.3 203.7h.6M72.9 203.7l-.2-.6a3.5 3.5 0 0 0-.5 2.7v3.4a2.2 2.2 0 0 0 .3 1.7l.3-.4 .1-.6M72.9 203.7v6.2M74.9 207.9h4.6M75.7 207.9h.6"/>
<path d="M75.7 201.7h.6M76.3 201.7l-.2-.6a3.5 3.5 0 0 0-.4 2.7v3.4a2.27 2.27 0 0 0 .2 1.7l.3-.4 .1-.6M76.3 201.7v6.2M137.5 219.8l.2 1 .3 .3M145.8 215l-8.3 4.8M145.8 215l.1 .5 .5 .8M146.4 216.3l1.5 1.6M146.4 216.3l-8.4 4.8M147.9 217.9l-8.3 4.8M147.9 217.9h2M149.9 217.9l-8.4 4.8M149.9 217.9v3.6"/>
<path d="M225.2 215l-1.8 4.2M90 228.3v.8h15.4M90 228.3h15.4M91.8 228l.7-.1zM93.6 226.2l-3.6 2.1M96 223.2l-2.6 3.2h2.6M99.1 227.6l-1.2 .7M99.1 227.6h2.7M99.1 223v4.6M99.1 223h-.4l-1.2 5.3h.4M99.1 223l-1.2 5.3M103.8 226.4h4.6"/>
<path d="M103.8 226.4l-2 1.2M103.8 220.7v5.7M103.8 220.7l.2-.1 2.5 3.1 2.1 2.6-.2 .1M103.8 220.7l4.6 5.7M104.1 228l.7-.1zM104.9 227.9h-.1M105.4 228.3v.8M107.1 224.5h4.9M109.5 224.9l.7-.1zM112 224.5v.7l-6.6 3.9M112 224.5l-6.6 3.8M117.4 226.3v1.6h28.9"/>
<path d="M124.7 222.1l-7.3 4.2M138 221.1l1.6 1.6M139.6 222.7h1.9M141.5 226.3h4.8M141.5 222.7v3.6M146.3 226.3v1.6M149.9 221.5l-8.4 4.8M149.9 221.5h4.7M154.6 221.5v1.6l-8.3 4.8M154.6 221.5l-8.3 4.8M208.1 226.3v1.6h28.9M212.8 223.6l-4.7 2.7"/>
<path d="M212.8 222.7v3.6h-4.7M216.8 220.4l-4 2.3M229.6 226.3h7.4M237 226.3v1.6M238 221.5l-8.4 4.8M238 221.5h7.3M244.7 228v.7h15.4M244.7 228h15.4M245.3 221.5l-8.3 4.8M245.3 221.5v1.6l-8.3 4.8M246.5 227.6h.8zM248.3 225.9l-3.6 2.1"/>
<path d="M250.8 222.8l-2.7 3.3h2.7M253.8 227.3l-1.1 .6M253.8 227.3h2.7M253.8 222.6v4.7M253.8 222.6h-.4l-1.1 5.3h.4M253.8 222.6l-1.1 5.3M257.6 220.2h7.6M258.5 226.1h4.7M258.5 226.1l-2 1.2M258.5 220.3v5.8M258.5 220.3l.2-.1 4.6 5.8-.1 .1M258.5 220.3l4.7 5.8"/>
<path d="M258.8 227.6h.8zM260.1 228v.7M261.8 224.1h5M264.2 224.5h.7zM266.8 224.1v.8l-6.7 3.8M266.8 224.1l-6.7 3.9M131.9 253.3v3.8h77.1M131.9 253.3h77.1M152 241.7v3.9h77M152 241.7h77M209 253.3v3.8M209 253.3h4.6"/>
<path d="M209.4 253.9l.9-.6v2.3l-.9 .6zM209.4 255.6h.9M210.7 252.3v3.9l-1.7 .9M210.7 252.3h-75.8a4.1 4.1 0 0 0-3 1M210.7 252.3l-1.7 1M229 241.7v3.9M229.4 242.3l1-.6v2.4l-1 .5zM229.4 244.1h1M230.7 240.8v3.8l-1.7 1M230.7 240.8h-75.8a3.5 3.5 0 0 0-2.5 .7l-.4 .2M230.7 240.8l-1.7 .9"/>
<circle cx="104.6" cy="96.8" r="1.16"/>
<circle cx="104.8" cy="96.7" r="10.8"/>
<circle cx="258.8" cy="96.8" r="1.16"/>
<circle cx="258.9" cy="96.7" r="10.8"/>
<circle cx="89.1" cy="105.8" r="1.16"/>
<circle cx="235.3" cy="110.4" r="1.15"/>
<circle cx="243.8" cy="105.4" r="1.16"/>
<circle cx="60.2" cy="122.5" r="1.16"/>
<circle cx="60.3" cy="122.4" r="5"/>
</g>
<g fill="none" stroke="#3a4652" stroke-width=".21">
<path d="M97.7 99l-4.3 2.5M99.3 98.1l-.7 .4M104.5 95.1l-4.4 2.5M105.6 94.5l-.3 .1M256.1 98l-4.3 2.5M257.7 97.1l-.7 .4M260.4 95.6l-1.8 1M63.9 118.5l-4.3 2.5M65.5 117.6l-.7 .4M70.7 114.6l-4.3 2.5M72.2 113.7l-.7 .4M77.4 110.7l-4.3 2.5"/>
<path d="M79 109.8l-.7 .4M84.2 106.8l-4.3 2.5M85.8 105.9l-.7 .4M90.9 102.9l-4.3 2.5M92.5 102l-.7 .4M229.1 113.6l-4.3 2.5M230.7 112.7l-.7 .4M235.9 109.7l-4.4 2.5M237.4 108.8l-.7 .4M242.6 105.8l-4.3 2.5M244.2 104.9l-.7 .4M249.4 101.9l-4.3 2.5"/>
<path d="M250.9 101l-.6 .4M57.2 122.4l-4.3 2.5M58.7 121.5l-.7 .4M135.7 159.3l-.7 .4M140.9 156.3l-4.4 2.5M142.4 155.4l-.7 .4M147.6 152.4l-4.3 2.5M149.2 151.5l-.7 .4M154.4 148.5l-4.4 2.5M155.9 147.6l-.7 .4M161.1 144.6l-4.3 2.5M162.7 143.7l-.7 .4"/>
<path d="M223.8 159.3l-.7 .4M229 156.3l-4.4 2.5M230.5 155.4l-.7 .4M232.4 154.3l-1 .6M127.3 164.1l-4.3 2.5M128.9 163.2l-.7 .4M134.1 160.2l-4.3 2.5M215.4 164.1l-4.3 2.5M217 163.2l-.7 .4M222.2 160.2l-4.3 2.5M37.8 197.5l-4.3 2.5M39.4 196.6l-.7 .4"/>
<path d="M44.6 193.6l-4.3 2.5M46.2 192.7l-.7 .4M51.4 189.7l-4.4 2.5M52.9 188.8l-.7 .4M57.1 186.4l-3.3 1.9M31.1 201.4l-4.3 2.5M32.7 200.5l-.7 .4"/>
</g>
<g fill="#000">
<circle cx="258.8" cy="54.4" r=".45"/>
<circle cx="105.8" cy="96.8" r=".45"/>
<circle cx="70.7" cy="117.1" r=".45"/>
<circle cx="81.8" cy="110.7" r=".45"/>
<circle cx="182.8" cy="118.3" r=".45"/>
<circle cx="187.2" cy="104.6" r=".45"/>
<circle cx="188.7" cy="115" r=".45"/>
<circle cx="228.2" cy="115.1" r=".45"/>
<circle cx="254.7" cy="114.2" r=".45"/>
<circle cx="61.3" cy="122.5" r=".45"/>
<circle cx="241.5" cy="131.3" r=".45"/>
<circle cx="46" cy="153.9" r=".45"/>
<circle cx="51.4" cy="149.3" r=".45"/>
<circle cx="134.6" cy="149.9" r=".45"/>
<circle cx="150" cy="153" r=".45"/>
<circle cx="158" cy="147.8" r=".45"/>
<circle cx="222.6" cy="140.6" r=".45"/>
<circle cx="238.5" cy="142.7" r=".45"/>
<circle cx="220" cy="162.3" r=".45"/>
<circle cx="222.6" cy="160.8" r=".45"/>
<circle cx="51.7" cy="188.7" r=".45"/>
<circle cx="32.4" cy="201.5" r=".45"/>
<circle cx="54.6" cy="202.8" r=".45"/>
<circle cx="74.9" cy="207.9" r=".45"/>
<circle cx="225.2" cy="215" r=".45"/>
<circle cx="257.6" cy="220.2" r=".45"/>
<circle cx="209" cy="253.3" r=".45"/>
</g>
<path d="M14 284h132.5v7.1h-132.5z" fill="#1d2733"/>
<path d="M14 298.2h132.5" fill="none" stroke="#9aa6b2" stroke-width=".21"/>
<path d="M14 298.2h132.5v7.1h-132.5z" fill="#eef2f5"/>
<path d="M14 305.3h132.5M14 312.4h132.5" fill="none" stroke="#9aa6b2" stroke-width=".21"/>
<path d="M14 312.4h132.5v7.1h-132.5z" fill="#eef2f5"/>
<path d="M14 319.5h132.5M14 326.6h132.5" fill="none" stroke="#9aa6b2" stroke-width=".21"/>
<path d="M14 326.6h132.5v7.1h-132.5z" fill="#eef2f5"/>
<path d="M14 333.7h132.5M14 340.8h132.5" fill="none" stroke="#9aa6b2" stroke-width=".21"/>
<path d="M14 340.8h132.5v7.1h-132.5z" fill="#eef2f5"/>
<path d="M14 347.9h132.5M14 355h132.5" fill="none" stroke="#9aa6b2" stroke-width=".21"/>
<path d="M14 355h132.5v7.1h-132.5z" fill="#eef2f5"/>
<path d="M14 362.1h132.5M14 369.2h132.5" fill="none" stroke="#9aa6b2" stroke-width=".21"/>
<path d="M14 369.2h132.5v7.1h-132.5z" fill="#eef2f5"/>
<path d="M14 376.3h132.5M14 383.4h132.5" fill="none" stroke="#9aa6b2" stroke-width=".21"/>
<path d="M14 383.4h132.5v7.1h-132.5z" fill="#eef2f5"/>
<path d="M14 390.5h132.5" fill="none" stroke="#9aa6b2" stroke-width=".21"/>
<path d="M14 284v106.5M146.5 284v106.5" fill="none" stroke="#000" stroke-width=".21"/>
<path d="M150.5 284h132.5v7.1h-132.5z" fill="#1d2733"/>
<path d="M150.5 298.2h132.5" fill="none" stroke="#9aa6b2" stroke-width=".21"/>
<path d="M150.5 298.2h132.5v7.1h-132.5z" fill="#eef2f5"/>
<path d="M150.5 305.3h132.5M150.5 312.4h132.5" fill="none" stroke="#9aa6b2" stroke-width=".21"/>
<path d="M150.5 312.4h132.5v7.1h-132.5z" fill="#eef2f5"/>
<path d="M150.5 319.5h132.5M150.5 326.6h132.5" fill="none" stroke="#9aa6b2" stroke-width=".21"/>
<path d="M150.5 326.6h132.5v7.1h-132.5z" fill="#eef2f5"/>
<path d="M150.5 333.7h132.5M150.5 340.8h132.5" fill="none" stroke="#9aa6b2" stroke-width=".21"/>
<path d="M150.5 340.8h132.5v7.1h-132.5z" fill="#eef2f5"/>
<path d="M150.5 347.9h132.5M150.5 355h132.5" fill="none" stroke="#9aa6b2" stroke-width=".21"/>
<path d="M150.5 355h132.5v7.1h-132.5z" fill="#eef2f5"/>
<path d="M150.5 362.1h132.5M150.5 369.2h132.5" fill="none" stroke="#9aa6b2" stroke-width=".21"/>
<path d="M150.5 369.2h132.5v7.1h-132.5z" fill="#eef2f5"/>
<path d="M150.5 376.3h132.5M150.5 383.4h132.5" fill="none" stroke="#9aa6b2" stroke-width=".21"/>
<path d="M150.5 284v99.4M283 284v99.4" fill="none" stroke="#000" stroke-width=".21"/>
<path d="M10 398h277" fill="none" stroke="#000" stroke-width=".4"/>
<path d="M130 398v12M170 398v12M210 398v12" fill="none" stroke="#000" stroke-width=".3"/>
<g fill="#fff" stroke="#fff" stroke-width=".35">
<path d="M12.5 405h43.9v3.2h-43.9z"/>
<path d="M231.7 306.1h5v2.7h-5z"/>
</g>
<text font-size="8" x="128.3" y="22">DESPIECE</text>
<text font-size="3.6" x="14" y="30.5">MÁQUINA: LIJADORA DE BANDA · VORTEX</text>
<g font-size="3.4">
<text x="254.3" y="49.1">17</text>
<text x="192.3" y="105.8">12</text>
<text x="67.1" y="111.8">2</text>
<text x="110.9" y="112.9">6</text>
<text x="83.5" y="118.4">3</text>
<text x="193.8" y="116.3">15</text>
<text x="259.2" y="118.1">20</text>
<text x="174.4" y="122.2">13</text>
<text x="231.3" y="121.3">18</text>
<text x="214.6" y="127.1">19</text>
<text x="55.4" y="135.7">1</text>
<text x="252.6" y="144">22</text>
<text x="244.6" y="144.6">21</text>
<text x="38" y="155.1">4</text>
<text x="57.5" y="150.6">5</text>
<text x="126.3" y="153.8">11</text>
<text x="153" y="159.2">14</text>
<text x="159.9" y="158.3">16</text>
<text x="229.9" y="165.8">24</text>
<text x="223" y="168.5">23</text>
<text x="41.6" y="193.7">8</text>
<text x="34.1" y="209.2">7</text>
<text x="80" y="209.2">10</text>
<text x="49.8" y="213.3">9</text>
<text x="265.7" y="221.5">27</text>
<text x="220.6" y="222.7">25</text>
<text x="214.1" y="254.5">26</text>
<text x="14" y="282">LISTA DE PIEZAS</text>
</g>
<text font-size="3.2" x="12.5" y="402.5">Lijadora de banda — despiece</text>
<g font-size="3">
<text x="132.5" y="407.4">S/E</text>
<text x="172.5" y="407.4">11/2026</text>
<text x="212.5" y="407.4">27 distintas · 47 unidades</text>
</g>
<g font-size="2.6">
<text x="269.1" y="17">LÁMINA 1/1</text>
<text x="238.5" y="30.5">Medidas en mm · modelo en FreeCAD</text>
</g>
<g font-size="2.6" fill="#fff">
<text x="17" y="288.3">N°</text>
<text x="24.4" y="288.3">Pieza</text>
<text x="74.7" y="288.3">Cant.</text>
<text x="84.4" y="288.3">Medidas (mm) · material</text>
<text x="153.5" y="288.3">N°</text>
<text x="160.9" y="288.3">Pieza</text>
<text x="211.2" y="288.3">Cant.</text>
<text x="220.9" y="288.3">Medidas (mm) · material</text>
</g>
<text font-size="2.4" fill="#5b6b7b" x="12.5" y="407.3">Vortex · instalaciones eléctricas</text>
<g font-size="2.3">
<text x="17.8" y="294">1</text>
<text x="24.4" y="294">Polea conducida (2 canales A)</text>
<text x="77.3" y="294">1</text>
<text x="153.7" y="294">15</text>
<text x="160.9" y="294">Soporte de rodillo (pieza 12)</text>
<text x="213.8" y="294">2</text>
<text x="17.8" y="301.1">2</text>
<text x="24.4" y="301.1">Eje de rueda motriz (pieza 10)</text>
<text x="77.3" y="301.1">1</text>
<text x="153.7" y="301.1">16</text>
<text x="160.9" y="301.1">Volante de altura</text>
<text x="213.8" y="301.1">1</text>
<text x="17.8" y="308.2">3</text>
<text x="24.4" y="308.2">Chumacera UCP212</text>
<text x="77.3" y="308.2">4</text>
<text x="153.7" y="308.2">17</text>
<text x="160.9" y="308.2">Banda de lija (cerrada)</text>
<text x="213.8" y="308.2">1</text>
<text x="17.8" y="315.3">4</text>
<text x="24.4" y="315.3">Cubrecorreas</text>
<text x="77.3" y="315.3">1</text>
<text x="153.7" y="315.3">18</text>
<text x="160.9" y="315.3">Eje de rueda conducida (pieza 11)</text>
<text x="213.8" y="315.3">1</text>
<text x="17.8" y="322.4">5</text>
<text x="24.4" y="322.4">Correa en V perfil A</text>
<text x="77.3" y="322.4">2</text>
<text x="153.7" y="322.4">19</text>
<text x="160.9" y="322.4">Travesaño de mesa</text>
<text x="213.8" y="322.4">2</text>
<text x="17.8" y="329.5">6</text>
<text x="24.4" y="329.5">Rueda de banda</text>
<text x="77.3" y="329.5">2</text>
<text x="153.7" y="329.5">20</text>
<text x="160.9" y="329.5">Tensor de banda</text>
<text x="213.8" y="329.5">2</text>
<text x="17.8" y="336.6">7</text>
<text x="24.4" y="336.6">Polea motora (2 canales A)</text>
<text x="77.3" y="336.6">1</text>
<text x="153.7" y="336.6">21</text>
<text x="160.9" y="336.6">Tablero de mesa (pieza 6)</text>
<text x="213.8" y="336.6">2</text>
<text x="17.8" y="343.7">8</text>
<text x="24.4" y="343.7">Motor trifásico 4 HP</text>
<text x="77.3" y="343.7">1</text>
<text x="153.7" y="343.7">22</text>
<text x="160.9" y="343.7">Guía de mesa (pieza 5)</text>
<text x="213.8" y="343.7">2</text>
<text x="17.8" y="350.8">9</text>
<text x="24.4" y="350.8">Ménsula soporte del motor</text>
<text x="77.3" y="350.8">1</text>
<text x="153.7" y="350.8">23</text>
<text x="160.9" y="350.8">Eje sinfín con piñón</text>
<text x="213.8" y="350.8">2</text>
<text x="17.2" y="357.9">10</text>
<text x="24.4" y="357.9">Placa soporte del motor (pieza 4)</text>
<text x="77.3" y="357.9">1</text>
<text x="153.7" y="357.9">24</text>
<text x="160.9" y="357.9">Gato de tornillo 2,5 t</text>
<text x="213.8" y="357.9">4</text>
<text x="17.3" y="365">11</text>
<text x="24.4" y="365">Husillo Tr30</text>
<text x="77.3" y="365">4</text>
<text x="153.7" y="365">25</text>
<text x="160.9" y="365">Base de la mesa (pieza 1)</text>
<text x="213.8" y="365">2</text>
<text x="17.2" y="372.1">12</text>
<text x="24.4" y="372.1">Manija del presionador (pieza 13)</text>
<text x="77.3" y="372.1">1</text>
<text x="153.7" y="372.1">26</text>
<text x="160.9" y="372.1">Travesaño inferior (pieza 2)</text>
<text x="213.8" y="372.1">2</text>
<text x="17.2" y="379.2">13</text>
<text x="24.4" y="379.2">Rodillo presionador</text>
<text x="77.3" y="379.2">1</text>
<text x="153.7" y="379.2">27</text>
<text x="160.9" y="379.2">Columna portarrueda</text>
<text x="213.8" y="379.2">2</text>
<text x="17.2" y="386.3">14</text>
<text x="24.4" y="386.3">Cadena de la mesa</text>
<text x="77.3" y="386.3">1</text>
</g>
<g font-size="2.2" fill="#5b6b7b">
<text x="132.5" y="402.5">Escala</text>
<text x="172.5" y="402.5">Fecha</text>
<text x="212.5" y="402.5">Piezas</text>
</g>
<g font-size="2.1">
<text x="84.4" y="294">Ø320,6 (primitivo 315) × 51 · eje Ø60</text>
<text x="220.9" y="294">264 × 180 × 12</text>
<text x="84.4" y="301.1">Ø60 × 580 · asientos Ø50</text>
<text x="220.9" y="301.1">Ø250 × 115</text>
<text x="84.4" y="308.2">241 × 150 × 75 · agujero Ø60</text>
<text x="220.9" y="308.2">150 × 1,5 ·</text>
<text x="231.8" y="308.2">9890</text>
<text x="237.2" y="308.2">de desarrollo</text>
<text x="84.4" y="315.3">1152 × 576 × 85 · chapa de 2</text>
<text x="220.9" y="315.3">Ø60 × 380 · asientos Ø50</text>
<text x="84.4" y="322.4">A96 · 13 × 8 · 2460 de largo</text>
<text x="220.9" y="322.4">520 × 80 × 80</text>
<text x="84.4" y="329.5">Ø600 × 160 · agujero Ø60</text>
<text x="220.9" y="329.5">70 × 50 × 45 · tornillo Ø16</text>
<text x="84.4" y="336.6">Ø95,6 (primitivo 90) × 47 · eje Ø28</text>
<text x="220.9" y="336.6">3400 × 600 × 6</text>
<text x="84.4" y="343.7">Carcasa Ø200 × 402 · eje Ø28</text>
<text x="220.9" y="343.7">3400 × 80 × 40</text>
<text x="84.4" y="350.8">340 × 300 × 215</text>
<text x="220.9" y="350.8">Ø20 × 610 · piñón Ø72</text>
<text x="84.4" y="357.9">301 × 252 × 38</text>
<text x="220.9" y="357.9">160 × 120 × 80</text>
<text x="84.4" y="365">Ø30 · cabezal 100 × 100 × 75</text>
<text x="220.9" y="365">1305 × 750 × 500</text>
<text x="84.4" y="372.1">251 × 157 × 10</text>
<text x="220.9" y="372.1">2000 × 100 × 100</text>
<text x="84.4" y="379.2">Ø80 × 93</text>
<text x="220.9" y="379.2">1847 × 400 × 400 (base 400 × 400)</text>
<text x="84.4" y="386.3">≈ 4760 de largo · piñones Ø88</text>
</g>
<g font-size="1.9" fill="#4a5865">
<text x="84.4" y="296.4">Fundición gris</text>
<text x="220.9" y="296.4">Acero SAE 1010</text>
<text x="84.4" y="303.5">Acero SAE 1045</text>
<text x="220.9" y="303.5">Acero SAE 1010</text>
<text x="84.4" y="310.6">Fundición gris (comercial)</text>
<text x="220.9" y="310.6">Óxido de aluminio grano 80</text>
<text x="84.4" y="317.7">Chapa de acero SAE 1010</text>
<text x="220.9" y="317.7">Acero SAE 1045</text>
<text x="84.4" y="324.8">Caucho (comercial)</text>
<text x="220.9" y="324.8">Acero SAE 1010</text>
<text x="84.4" y="331.9">Aluminio con goma</text>
<text x="220.9" y="331.9">Acero SAE 1010</text>
<text x="84.4" y="339">Fundición gris</text>
<text x="220.9" y="339">Chapa de acero SAE 1010</text>
<text x="84.4" y="346.1">Comercial · 3 kW · 2840 rpm</text>
<text x="220.9" y="346.1">Acero SAE 1010</text>
<text x="84.4" y="353.2">Acero SAE 1010</text>
<text x="220.9" y="353.2">Acero SAE 1045</text>
<text x="84.4" y="360.3">Acero SAE 1010</text>
<text x="220.9" y="360.3">Fundición gris (comercial)</text>
<text x="84.4" y="367.4">Acero SAE 1045</text>
<text x="220.9" y="367.4">Acero SAE 1010</text>
<text x="84.4" y="374.5">Acero SAE 1010</text>
<text x="220.9" y="374.5">Tubo de acero SAE 1010</text>
<text x="84.4" y="381.6">Acero con goma</text>
<text x="220.9" y="381.6">Acero SAE 1010</text>
<text x="84.4" y="388.7">Acero (comercial)</text>
</g>
</svg>
